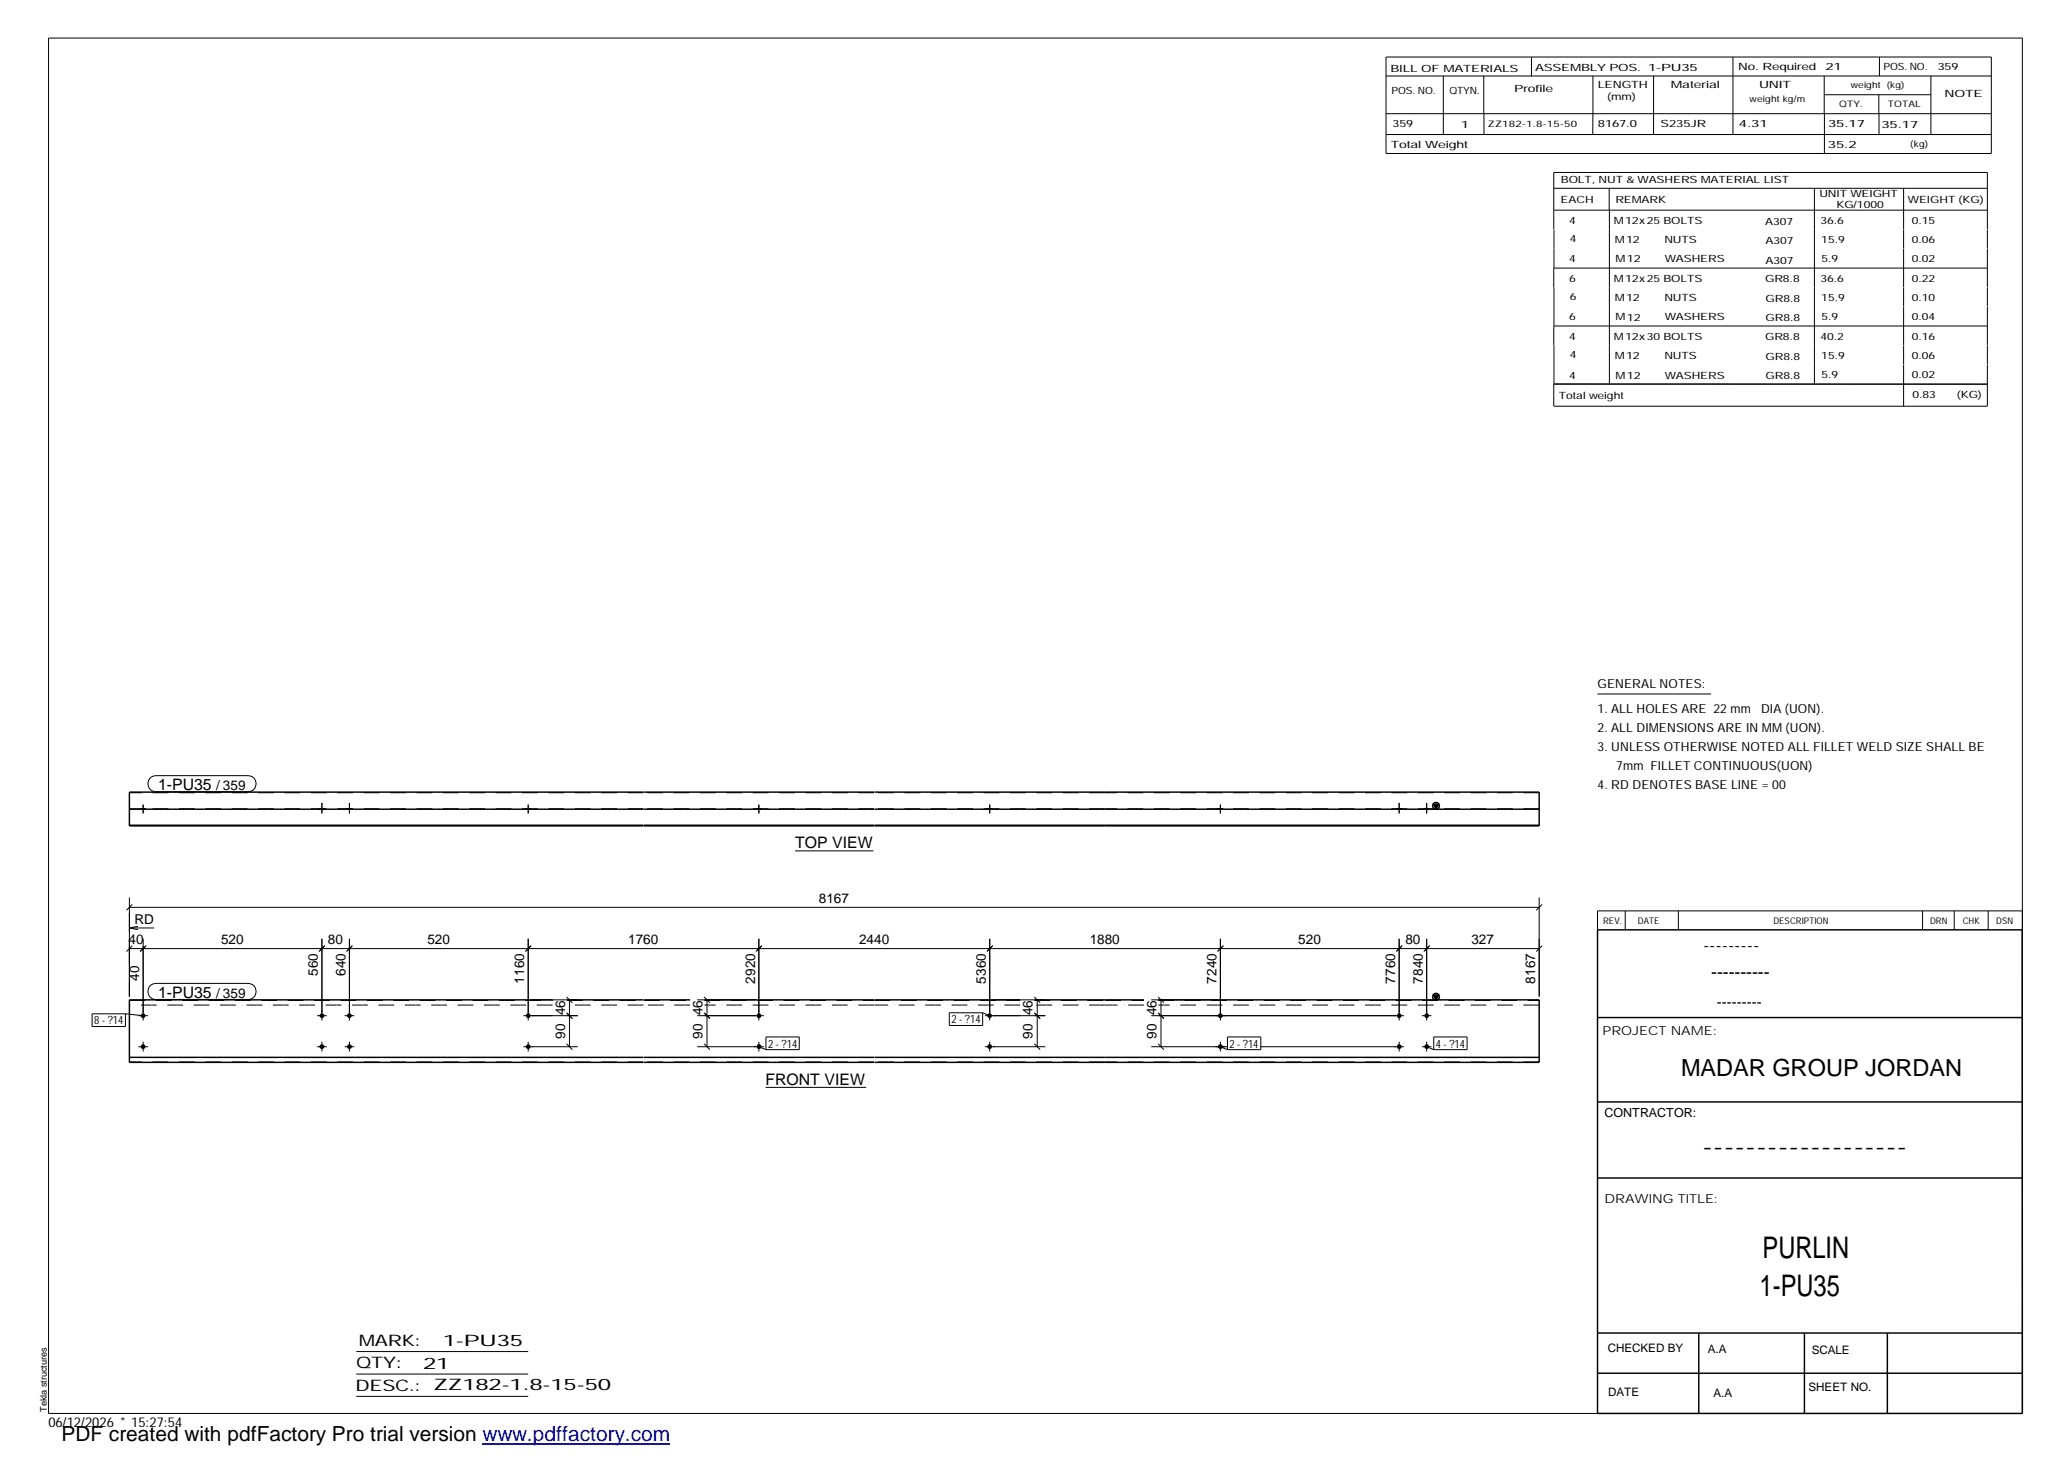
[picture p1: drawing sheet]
<svg xmlns="http://www.w3.org/2000/svg" width="420mm" height="297mm" viewBox="0 0 420 297" stroke-linecap="round" stroke-linejoin="round" font-family="sans-serif">
<g fill="#000">
<path d="M291.2 163.4h1.1l-.5 1zM291.2 202.2h1.1l-.5 .9z"/>
<path d="M28.6 164.3l.9 .1z" fill-rule="evenodd"/>
<path d="M28.6 164.3l.9 .1z" fill-rule="evenodd"/>
<path d="M64.9 164.3l1 .1z" fill-rule="evenodd"/>
<path d="M64.9 164.3l1 .1z" fill-rule="evenodd"/>
<path d="M70.5 164.3l1 .1z" fill-rule="evenodd"/>
<path d="M70.5 164.3l1 .1z" fill-rule="evenodd"/>
<path d="M106.8 164.3l1 .1z" fill-rule="evenodd"/>
<path d="M106.8 164.3l1 .1z" fill-rule="evenodd"/>
<path d="M153.7 164.3l1 .1z" fill-rule="evenodd"/>
<path d="M153.7 164.3l1 .1z" fill-rule="evenodd"/>
<path d="M200.6 164.3l.9 .1z" fill-rule="evenodd"/>
<path d="M200.6 164.3l.9 .1z" fill-rule="evenodd"/>
<path d="M247.4 164.3l1.1 .1z" fill-rule="evenodd"/>
<path d="M247.4 164.3l1.1 .1z" fill-rule="evenodd"/>
<path d="M283.8 164.3l1 .1z" fill-rule="evenodd"/>
<path d="M283.8 164.3l1 .1z" fill-rule="evenodd"/>
<path d="M289.4 164.3l1 .1z" fill-rule="evenodd"/>
<path d="M289.4 164.3l1 .1z" fill-rule="evenodd"/>
<circle cx="29.1" cy="212.7" r=".49"/>
<circle cx="29.1" cy="206.3" r=".49"/>
<circle cx="65.4" cy="212.7" r=".49"/>
<circle cx="65.4" cy="206.3" r=".49"/>
<circle cx="71" cy="212.7" r=".49"/>
<circle cx="71" cy="206.3" r=".49"/>
<circle cx="107.3" cy="212.6" r=".48"/>
<circle cx="107.3" cy="206.3" r=".48"/>
<circle cx="154.2" cy="212.7" r=".49"/>
<circle cx="154.2" cy="206.3" r=".49"/>
<circle cx="201.1" cy="212.7" r=".49"/>
<circle cx="201.1" cy="206.3" r=".49"/>
<circle cx="247.9" cy="212.7" r=".49"/>
<circle cx="247.9" cy="206.3" r=".49"/>
<circle cx="284.3" cy="212.6" r=".48"/>
<circle cx="284.3" cy="206.3" r=".48"/>
<circle cx="289.9" cy="212.6" r=".48"/>
<circle cx="289.9" cy="206.3" r=".48"/>
</g>
<g fill="none" stroke="#000" stroke-width=".2">
<path d="M9.9 7.7h401v279.5h-401zM281.6 11.6h123v19.6h-123zM281.6 15.4h123M293.2 15.4v11.9M301.5 15.4v7.7M311.1 11.6v3.9M323.6 15.4v11.9M336 15.4v11.9M352.1 11.6v15.7M370.6 15.4v7.7M370.7 19.2h21.6M381.7 19.2v3.9"/>
<path d="M381.8 11.6v3.8M392.3 15.4v11.9M281.6 23.1h123M281.6 27.3h123M301.5 23.1v4.2M315.7 38.3h88.1M326.9 38.3v4.4M368.6 38.3v39.7M370.7 23.1v8.1M381.8 23.1v4.2M386.8 38.3v8.3M315.7 42.7h88.1"/>
<path d="M315.7 46.6v-11.6h88.1v11.6M315.7 54.5v3.9M315.7 54.5h88.1M315.7 46.6v7.9M315.7 58.4v7.8M327 42.7v35.3M386.8 46.6v3.9M386.8 50.6v7.7M386.8 58.4v3.9M403.8 46.6v3.9M403.8 50.6v7.7M403.8 58.4v3.9"/>
<path d="M315.7 66.3v3.8M315.7 78v4.5M315.7 66.2h88.1M315.7 78h88.1h-88M315.7 70.2v7.8M386.8 62.3v7.8M386.8 70.2v3.8M386.8 74.1v8.4M403.8 62.3v7.8M403.8 70.2v3.8M403.8 74.1v8.4h-88.1M30.5 158.1l.6-.4 .6-.1h18.7a1.63 1.63 0 0 1 1.6 1.6 1.63 1.63 0 0 1-1.6 1.7h-18.7a1.65 1.65 0 0 1-1.5-1.1 1.65 1.65 0 0 1 .3-1.7z"/>
<path d="M324.6 141h23M28.6 164.3v.1M29.1 163.5v1.8M29.5 164.3v.1M64.9 164.3v.1M65.4 163.1v2.2M65.9 164.3v.1M70.5 164.3v.1M71 163.1v2.2M71.5 164.3v.1M106.8 164.3v.1M107.3 163.5v1.8"/>
<path d="M107.8 164.3v.1M153.7 164.3v.1M154.2 163.5v1.8M154.7 164.3v.1M161.5 172.9h16M200.6 164.3v.1M201.1 163.5v1.8M201.5 164.3v.1M247.4 164.3v.1M247.9 163.5v1.8M248.5 164.3v.1M283.8 164.3v.1"/>
<path d="M284.3 163.1v2.2M284.8 164.3v.1M289.4 164.3v.1M289.9 163.1v2.2M290.4 164.3v.1M26.3 184.3h286.4M26.3 182.4v20.1M26.3 192.7h286.4M26.3 188.5l1.7 .4M26.3 188.5h5M26.9 183.8l-1.2 1.1M26.9 192.1l-1.2 1.2"/>
<path d="M28 188.2l-1.7 .3M29.1 190.7v16.6M29.7 192.1l-1.2 1.2M65.4 190.7v16.6M66 192.1l-1.2 1.2M71 190.7v16.6M71.6 192.1l-1.2 1.2M106.8 193.2l1.1-1.1-1.2 1.2M107.3 190.7v16.6M153.7 193.2l1.1-1.1-1.2 1.2M154.2 190.7v16.6M201.1 190.7v16.6"/>
<path d="M201.7 192.1l-1.2 1.2M247.9 190.7v16.6M248.5 192.1l-1.1 1.2M283.8 193.2l1.1-1.1-1.2 1.2M284.3 190.7v16.6M289.4 193.2l1-1.1-1.1 1.2M289.9 190.7v16.6M312.7 182.4v20.1M313.3 183.8l-1.2 1.1M313.3 192.1l-1.2 1.2M330.2 185.1v3.8M341 185.1v3.8"/>
<path d="M390.6 185.1v3.8M397 185.1v3.8M403.9 185.1v3.8M410.9 185.1h-86.3v3.8M18.7 206h6.8v2.6h-6.8zM25.5 206l3.6 .4M28.1 212.7h2M28.1 206.4h2M29.1 211.7v1.9M30.5 200.3l.6-.4 .6-.1h18.7a1.63 1.63 0 0 1 1.6 1.6 1.63 1.63 0 0 1-1.6 1.7h-18.7a1.64 1.64 0 0 1-1.5-1 1.64 1.64 0 0 1 .3-1.8zM64.4 212.7h2M64.4 206.4h2"/>
<path d="M65.4 211.7v1.9M70 212.7h2M70 206.4h2M71 211.7v1.9M106.3 212.7h11.1M106.3 206.4h11.1M107.3 211.7v1.9M108 203.1h9.4M115.1 212.1l1.2 1.2M115.1 205.8l1.2 1.2M115.1 202.6l1.2 1.1M115.7 203.1v9.6"/>
<path d="M141.6 212.7h13.6M141.6 206.4h13.6M141.6 203.1h11.9M143 212.1l1.2 1.2M143 205.8l1.2 1.2M143 202.6l1.2 1.1M143.6 203.1v9.6M154.2 211.7v1.9M154.2 212.7l1.4 .6M155.6 210.7h6.8v2.6h-6.8zM192.9 205.8h6.7v2.6h-6.7zM199.6 205.8l1.5 .6"/>
<path d="M200.1 212.7h12.3M200.1 206.4h12.3M201.1 211.7v1.9M201.8 203.1h10.6M210.1 212.1l1.2 1.2M210.1 205.8l1.2 1.2-1.1-1.1M210.1 202.6l1.2 1.1M210.7 203.1v9.6M233.9 212.7h15.5M233.9 206.4h51.3M233.9 203.1h13.4M235.3 212.1l1.2 1.2"/>
<path d="M235.3 205.8l1.2 1.2-1.2-1.1M235.3 202.6l1.2 1.1M235.9 203.1v9.6M247.9 211.7v1.9M247.9 212.7l1.5 .6M249.4 210.7h6.8v2.6h-6.8zM256.1 212.7h29.1M284.3 211.7v1.9M288.9 212.7h1.9M288.9 206.4h1.9M289.9 211.7v1.9M289.9 212.7l1.4 .6"/>
<path d="M291.3 210.7h6.8v2.6h-6.8zM155.5 220.9h20.5M72.4 274.6h34.9M72.4 279.2h34.9M72.4 283.7h34.9"/>
</g>
<g fill="none" stroke="#000" stroke-width=".3">
<path d="M26.3 167.7h104.4M26.3 164.4h104.4M130.7 160.9h-104.4v6.9h104.4M130.8 167.7h46.8M130.8 160.9h46.8M130.8 167.8h46.8M130.8 164.4h46.8M177.7 160.9h135v6.9h-135M177.7 167.7h135M177.7 164.4h135M291.2 163.4h1.1l-.5 1zM324.6 188.9h86.2l.1 98.3h-86.3z"/>
<path d="M26.3 214.8h104.4M112.3 203.1h-86v12.7h104.4M115.2 203.1h15.5M130.8 215.8h46.8M130.8 214.8h46.8M130.8 203.1h9.4M143.1 203.1h34.5M177.7 214.8h135M177.7 203.1h29.6M210.2 203.1h22.2M235.3 203.1h77.4v12.7h-135M291.2 202.2h1.1l-.5 .9z"/>
<path d="M324.6 206.7h86.3M324.6 239.3h86.3M324.6 223.9h86.3M324.6 270.8h86.3M324.6 279h86.3M345.1 270.8v16.4M366.6 270.8v16.4M383.5 270.8v16.4"/>
<circle cx="291.7" cy="163.7" r=".7"/>
<circle cx="291.7" cy="202.5" r=".7"/>
</g>
<g fill="none" stroke="#000" stroke-width=".2" stroke-dasharray="1.1 0 2.1 .7 0 1.4" stroke-linecap="butt">
<path d="M130.7 161.1h-104.4M130.7 164.3h-104.4M177.6 161.1h-46.8M177.6 164.3h-46.8M224.5 161.1h-46.8M224.5 164.3h-46.8M312.7 161.1h-88.2M312.7 164.3h-88.2M26.3 203.3h86M112.3 204.2h-86M115.2 203.3h15.5M130.7 215.8h-104.4"/>
<path d="M130.7 204.2h-15.5M130.8 203.3h9.4M140.2 204.2h-9.4M143.1 203.3h34.5M177.6 215.8h-46.8M177.6 204.2h-34.5M177.7 203.3h29.6M207.3 204.2h-29.6M210.2 203.3h14.3M224.5 215.8h-46.8M224.5 204.2h-14.3M224.5 203.3h7.9"/>
<path d="M232.4 204.2h-7.9M235.3 203.3h77.4M312.7 215.8h-88.2M312.7 204.2h-77.4"/>
</g>
<path d="M98 293.3h38.2" fill="none" stroke="#00f" stroke-width=".3"/>
<g font-size="6.1">
<text x="358.1" y="255.5">PURLIN</text>
<text x="357.5" y="263.3">1-PU35</text>
</g>
<text font-size="4.8" x="341.5" y="218.6">MADAR GROUP JORDAN</text>
<text font-size="4.2" x="12.5" y="292.7">PDF created with pdfFactory Pro trial version www.pdffactory.com</text>
<g font-size="3.6">
<text x="346.1" y="193.2">---------</text>
<text x="347.7" y="198.6">----------</text>
<text x="345.8" y="234.2">-------------------</text>
</g>
<g font-size="3.2">
<text x="32.1" y="160.4">1-PU35</text>
<text x="161.5" y="172.3">TOP VIEW</text>
<text x="32.1" y="202.7">1-PU35</text>
<text x="155.5" y="220.4">FRONT VIEW</text>
<text x="72.9" y="273.5">MARK:</text>
<text x="90" y="273.5">1-PU35</text>
<text x="72.4" y="278">QTY:</text>
<text x="86" y="278.1">21</text>
<text x="72.2" y="282.6">DESC.:</text>
<text x="88.1" y="282.4">ZZ182-1.8-15-50</text>
</g>
<text font-size="3" x="348.8" y="204.5">---------</text>
<g font-size="2.8">
<text x="43.9" y="160.4">/ 359</text>
<text x="166.4" y="183.4">8167</text>
<text x="26.1" y="191.8">40</text>
<text x="27.3" y="187.7">RD</text>
<text x="44.9" y="191.8">520</text>
<text x="66.6" y="191.8">80</text>
<text x="86.8" y="191.8">520</text>
<text x="127.6" y="191.8">1760</text>
<text x="174.5" y="191.8">2440</text>
<text x="221.4" y="191.8">1880</text>
<text x="263.8" y="191.8">520</text>
<text x="285.5" y="191.8">80</text>
<text x="299" y="191.8">327</text>
<text x="28.3" y="199.3" transform="rotate(-90 28.3 199.3)">40</text>
<text x="43.9" y="202.7">/ 359</text>
<text x="64.6" y="198.3" transform="rotate(-90 64.6 198.3)">560</text>
<text x="70.2" y="198.3" transform="rotate(-90 70.2 198.3)">640</text>
<text x="106.5" y="199.9" transform="rotate(-90 106.5 199.9)">1160</text>
<text x="153.4" y="199.9" transform="rotate(-90 153.4 199.9)">2920</text>
<text x="200.3" y="199.9" transform="rotate(-90 200.3 199.9)">5360</text>
<text x="247.1" y="199.9" transform="rotate(-90 247.1 199.9)">7240</text>
<text x="283.5" y="199.9" transform="rotate(-90 283.5 199.9)">7760</text>
<text x="289.1" y="199.9" transform="rotate(-90 289.1 199.9)">7840</text>
<text x="311.9" y="199.9" transform="rotate(-90 311.9 199.9)">8167</text>
<text x="114.8" y="206.3" transform="rotate(-90 114.8 206.3)">46</text>
<text x="142.7" y="206.3" transform="rotate(-90 142.7 206.3)">46</text>
<text x="209.8" y="206.3" transform="rotate(-90 209.8 206.3)">46</text>
<text x="235" y="206.3" transform="rotate(-90 235 206.3)">46</text>
<text x="114.8" y="211.1" transform="rotate(-90 114.8 211.1)">90</text>
<text x="142.7" y="211.1" transform="rotate(-90 142.7 211.1)">90</text>
<text x="209.8" y="211.1" transform="rotate(-90 209.8 211.1)">90</text>
<text x="235" y="211.1" transform="rotate(-90 235 211.1)">90</text>
<text x="9.8" y="290">06/12/2026 * 15:27:54</text>
</g>
<g font-size="2.5">
<text x="324.6" y="139.9">GENERAL NOTES:</text>
<text x="324.6" y="148.7">2. ALL DIMENSIONS ARE IN MM (UON).</text>
<text x="324.6" y="144.9">1. ALL HOLES ARE 22 mm</text>
<text x="357.8" y="144.9">DIA (UON).</text>
<text x="324.6" y="152.5">3. UNLESS OTHERWISE NOTED ALL FILLET WELD SIZE SHALL BE</text>
<text x="324.6" y="160.2">4. RD DENOTES BASE LINE = 00</text>
<text x="328.4" y="156.4">7mm FILLET CONTINUOUS(UON)</text>
<text x="325.6" y="210.3">PROJECT NAME:</text>
<text x="326" y="226.9">CONTRACTOR:</text>
<text x="326" y="244.4">DRAWING TITLE:</text>
</g>
<g font-size="2.4">
<text x="326.7" y="274.7">CHECKED BY</text>
<text x="347" y="275">A.A</text>
<text x="368.1" y="275.1">SCALE</text>
<text x="326.7" y="283.6">DATE</text>
<text x="348.1" y="283.9">A.A</text>
<text x="367.5" y="282.6">SHEET NO.</text>
</g>
<g font-size="2.3">
<text x="19.1" y="208.1">8 - ?14</text>
<text x="193.3" y="207.9">2 - ?14</text>
<text x="156" y="212.8">2 - ?14</text>
<text x="249.8" y="212.8">2 - ?14</text>
<text x="291.7" y="212.8">4 - ?14</text>
</g>
<g font-size="2">
<text x="282.5" y="14.6">BILL OF MATERIALS</text>
<text x="311.9" y="14.4">ASSEMBLY POS.</text>
<text x="324.6" y="17.9">LENGTH</text>
<text x="334.9" y="14.4">1-PU35</text>
<text x="339.5" y="17.9">Material</text>
<text x="353.1" y="14.2">No. Required</text>
<text x="357.4" y="17.9">UNIT</text>
<text x="370.9" y="14.2">21</text>
<text x="382.7" y="14.2">POS. NO.</text>
<text x="393.7" y="14.3">359</text>
<text x="282.7" y="19.1">POS. NO.</text>
<text x="294.5" y="19">QTYN.</text>
<text x="307.6" y="18.7">Profile</text>
<text x="326.5" y="20.4">(mm)</text>
<text x="395.1" y="19.6">NOTE</text>
<text x="282.9" y="25.8">359</text>
<text x="296.8" y="26">1</text>
<text x="324.7" y="25.9">8167.0</text>
<text x="337.4" y="25.9">S235JR</text>
<text x="353.3" y="25.9">4.31</text>
<text x="371.4" y="25.9">35.17</text>
<text x="382.3" y="25.9">35.17</text>
<text x="282.6" y="30.1">Total Weight</text>
<text x="371.4" y="30">35.2</text>
<text x="317.1" y="41.3">EACH</text>
<text x="317.1" y="37.2">BOLT, NUT &amp; WASHERS MATERIAL LIST</text>
<text x="328.2" y="41.3">REMARK</text>
<text x="369.7" y="40.1">UNIT WEIGHT</text>
<text x="387.6" y="41.2">WEIGHT (KG)</text>
<text x="318.8" y="45.4">4</text>
<text x="327.9" y="45.6">M12x25 BOLTS</text>
<text x="358.6" y="45.6">A307</text>
<text x="369.9" y="45.5">36.6</text>
<text x="373.1" y="42.2">KG/1000</text>
<text x="388.4" y="45.5">0.15</text>
<text x="318.8" y="53.3">4</text>
<text x="318.9" y="49.2">4</text>
<text x="328.1" y="49.3">M12</text>
<text x="328.3" y="53.3">M12</text>
<text x="338.2" y="49.4">NUTS</text>
<text x="338.2" y="53.3">WASHERS</text>
<text x="358.7" y="49.6">A307</text>
<text x="358.7" y="53.5">A307</text>
<text x="370" y="49.3">15.9</text>
<text x="370.1" y="53.2">5.9</text>
<text x="388.4" y="49.4">0.06</text>
<text x="388.4" y="53.3">0.02</text>
<text x="318.8" y="57.2">6</text>
<text x="327.9" y="57.3">M12x25 BOLTS</text>
<text x="358.6" y="57.4">GR8.8</text>
<text x="369.9" y="57.3">36.6</text>
<text x="388.4" y="57.2">0.22</text>
<text x="318.8" y="65.1">6</text>
<text x="318.9" y="61">6</text>
<text x="328.1" y="61.2">M12</text>
<text x="328.3" y="65.1">M12</text>
<text x="338.2" y="61.2">NUTS</text>
<text x="338.2" y="65.1">WASHERS</text>
<text x="358.7" y="61.4">GR8.8</text>
<text x="358.7" y="65.3">GR8.8</text>
<text x="370" y="61.1">15.9</text>
<text x="370.1" y="65">5.9</text>
<text x="388.4" y="61.2">0.10</text>
<text x="388.4" y="65.1">0.04</text>
<text x="318.8" y="69">4</text>
<text x="327.9" y="69.1">M12x30 BOLTS</text>
<text x="358.6" y="69.2">GR8.8</text>
<text x="369.9" y="69.1">40.2</text>
<text x="388.4" y="69">0.16</text>
<text x="318.8" y="76.9">4</text>
<text x="318.9" y="72.8">4</text>
<text x="328.1" y="72.9">M12</text>
<text x="328.3" y="76.9">M12</text>
<text x="338.2" y="72.9">NUTS</text>
<text x="338.2" y="76.9">WASHERS</text>
<text x="358.7" y="73.1">GR8.8</text>
<text x="358.7" y="77.1">GR8.8</text>
<text x="370" y="72.8">15.9</text>
<text x="370.1" y="76.7">5.9</text>
<text x="388.4" y="72.9">0.06</text>
<text x="388.4" y="76.9">0.02</text>
<text x="316.7" y="81.1">Total weight</text>
<text x="388.6" y="80.9">0.83</text>
<text x="397.6" y="80.8">(KG)</text>
</g>
<g font-size="1.9">
<text x="325.7" y="187.8">REV.</text>
<text x="332.8" y="187.6">DATE</text>
<text x="360.3" y="187.7">DESCRIPTION</text>
<text x="392.1" y="187.6">DRN</text>
<text x="398.8" y="187.6">CHK</text>
<text x="405.6" y="187.7">DSN</text>
<text x="9.5" y="286.8" transform="rotate(-90 9.5 286.8)">Tekla structures</text>
</g>
<g font-size="1.8">
<text x="376" y="17.9">weight (kg)</text>
<text x="355.5" y="20.7">weight kg/m</text>
<text x="373.6" y="21.7">QTY.</text>
<text x="383.5" y="21.8">TOTAL</text>
<text x="302.3" y="25.9">ZZ182-1.8-15-50</text>
<text x="388.1" y="29.8">(kg)</text>
</g>
</svg>
